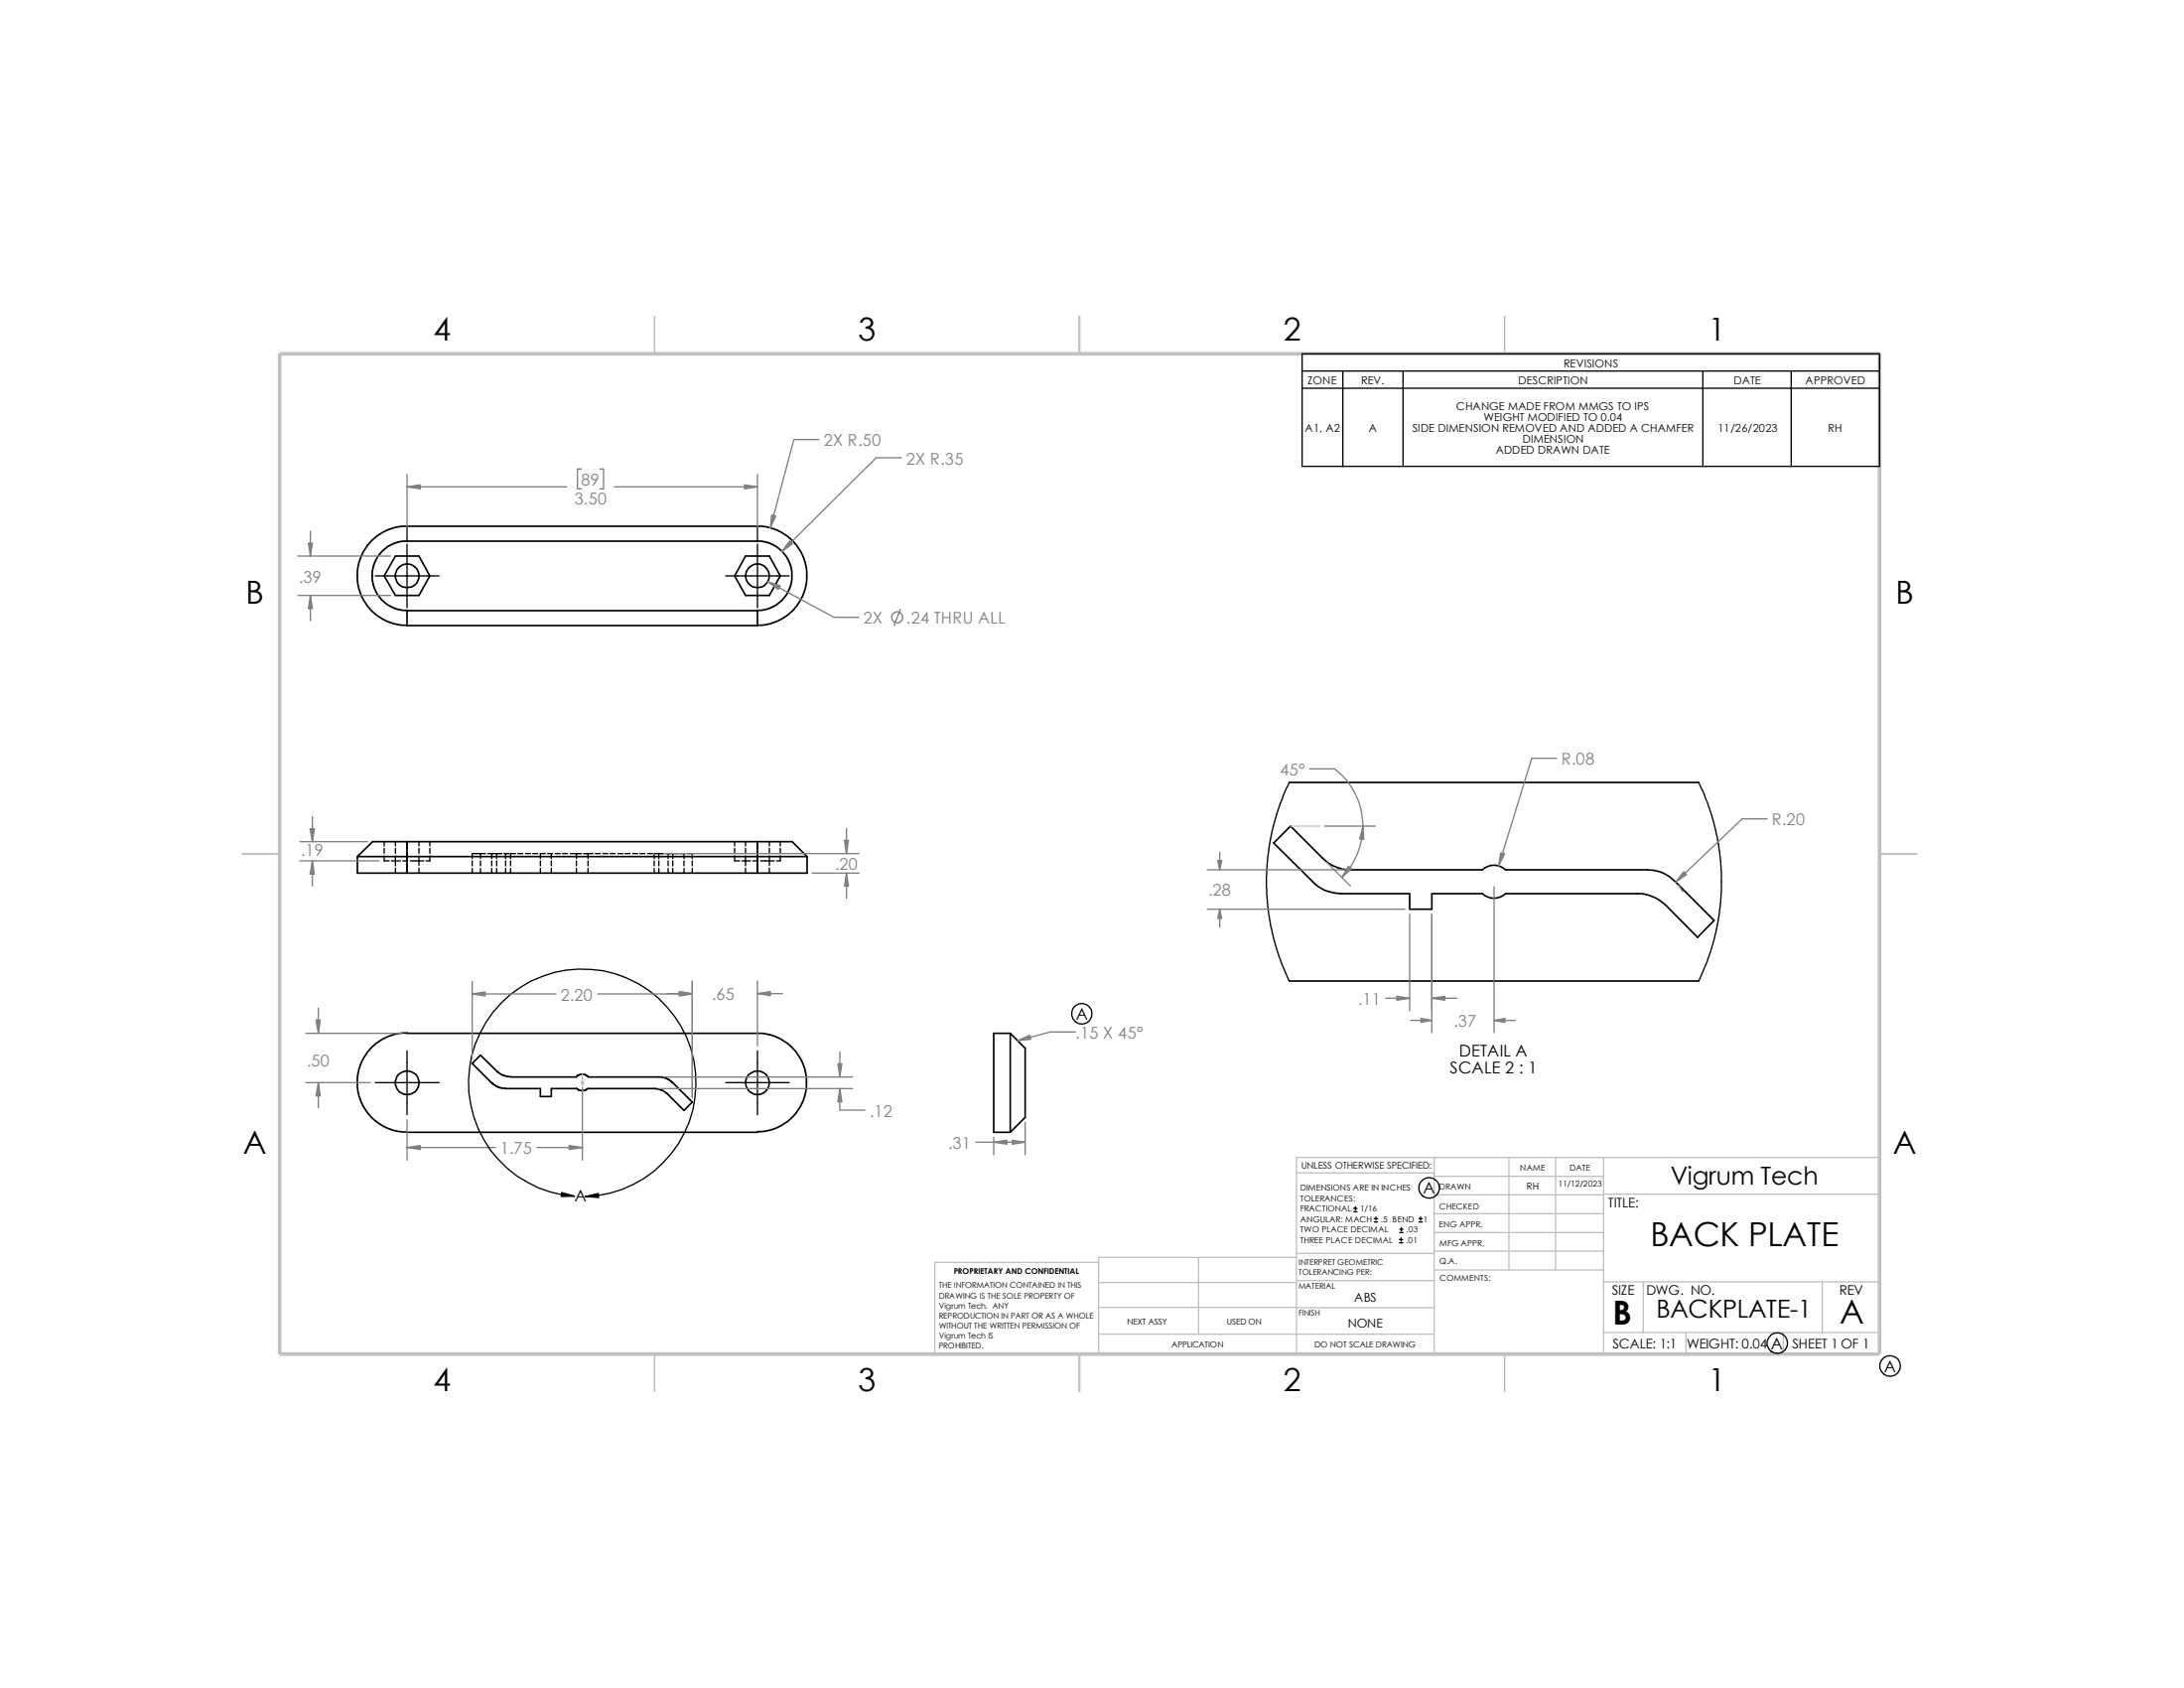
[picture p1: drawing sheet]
<svg xmlns="http://www.w3.org/2000/svg" width="279mm" height="216mm" viewBox="0 0 279 216" stroke-linecap="round" stroke-linejoin="round" font-family="sans-serif">
<g fill="none" stroke="#c0c0c0" stroke-width=".17">
<path d="M165.1 105.7h3.7M74.4 138.5h.3M74.4 138.3l.3 .3M74.5 137.4v2.1M74.6 138.3l-.3 .3M165.9 150h17.6M183.5 150.5h21.6M183.5 152.8h21.6M183.5 155.2h21.6M183.5 148v25.2M183.5 157.6h21.6M193 148v14.4"/>
<path d="M199 148v14.4M205.1 152.7h35.4M205.1 148v25.2M240.5 148h-74.6v25.2M140.5 164h25.4M140.5 170.6h43M140.5 161.5h-20.9v11.7M140.5 167.2h25.4M153.3 160.8v9.8M165.9 160.8h-25.4v12.4M165.9 160.3h17.6M165.9 163.8h17.6"/>
<path d="M165.9 167.3h17.6M183.5 160h21.6M183.5 162.4h21.6M205.1 164h35.4M205.1 170.4h35.4M210.2 164v6.4M215.7 170.4v2.8M228.1 170.4v2.8M233.1 164v6.4"/>
</g>
<path d="M83.7 40.5v4.8M138.1 40.5v4.8M192.5 40.5v4.8M31 109.2h4.8M240.5 109.2h4.7M83.7 173.2v4.8M138.1 173.2v4.8M192.5 173.2v4.8" fill="none" stroke="#c0c0c0" stroke-width=".21"/>
<path d="M35.8 45.3h204.7v127.9h-204.7z" fill="none" stroke="#c0c0c0" stroke-width=".47"/>
<g fill="none" stroke="#000" stroke-width=".21">
<path d="M50.6 71.1h3l1.4 2.6-1.4 2.5h-3l-1.5-2.5zM52.1 69.2h-.7l-1.1 .3-.7 .4-.6 .5-.7 .8-.4 .7-.3 1.1v.7v.6l.3 1.1 .4 .7 .7 .8 .6 .5 .7 .4 1.1 .3h.7M52.1 67.3l-1.3 .1-1.3 .4-1.4 .8-.6 .5-.5 .6-.8 1.4-.4 1.3-.1 1.2 .1 1.3 .4 1.3 .8 1.4 .5 .5 .6 .6 1.4 .8 1.3 .4 1.3 .1M52.1 78.1v1.9M52.1 78.1h44.8M95.4 71.1h3l1.4 2.6-1.4 2.5h-3l-1.4-2.5zM96.9 69.2h.6l1.1 .3 .7 .4 .6 .5 .7 .8 .4 .7 .3 1.1v.6v.7l-.3 1.1-.4 .7-.5 .6-.8 .7-.7 .4-1.1 .3h-.6M96.9 67.3l1.2 .1 1.3 .4 1.4 .8 .6 .5 .5 .6 .8 1.4 .4 1.3 .2 1.3-.2 1.2-.4 1.3-.8 1.4-.5 .5-.6 .6-1.4 .8-1.3 .4-1.2 .1M96.9 67.3v1.9h-44.8M96.9 78.1v1.9M96.9 67.3h-44.8v1.9M52.1 80h44.8"/>
<path d="M45.7 109.6v2.1h6.4M45.7 109.6h57.6M52.1 107.7h-4.4l-2 1.9M52.1 107.7h44.8M52.1 107.7v4M52.1 111.7h44.8M96.9 107.7h4.4l2 1.9M96.9 107.7v4M103.3 109.6v2.1h-6.4M164.9 100.1h52.4M165.1 105.7l4.1 4.1a5.1 5.1 0 0 0 3.6 1.5h16.9a2.15 2.15 0 0 1 2.9 0h18.1a4.9 4.9 0 0 1 3.6 1.4l5 5-2.1 2.2-4.1-4.2a5.3 5.3 0 0 0-3.6-1.4h-16.9a2.15 2.15 0 0 1-2.9 0h-6.5v2h-2.9v-2h-8.8a4.9 4.9 0 0 1-3.5-1.5l-5.1-5zM52.1 132.1l-1.3 .1-1.3 .4-1.4 .8-.6 .5-1.1 1.6-.5 1.3-.2 1v1.3l.2 1 .5 1.3 .6 1 .5 .6 1.3 .9 1.6 .7 1.7 .2h44.8"/>
<path d="M52.1 132.2h45.5l1 .2 .8 .3 .9 .5 .8 .6 .7 .7 .6 1 .6 1.2 .2 1.1v1.3l-.2 1.1-.6 1.2-.6 1-.7 .7-1 .8-1 .5-1 .3-1.2 .1M62.9 138.5l.5 .4 .8 .3h4.9v1.1h1.4v-1.1h3.2M65.3 137.7l-1-.2-.6-.3-2.2-2.2-1.1 1 2.5 2.5M75.2 137.8h9.5l.8 .2 .5 .5M75.2 137.7l-.3-.2-.6-.1-.4 .1-.2 .3h-8.4M86.1 138.5l2.5 2.5-1.1 1-2.2-2.2-.7-.4-.4-.1-9-.1-.3 .2-.6 .1-.6-.3M129.2 132.2l1.9 1.9v8.8l-1.9 1.9M129.2 132.2h-2.1v12.6h2.1M129.2 132.2v12.6M164.9 125.5h52.4"/>
<circle cx="52.1" cy="73.7" r="1.51"/>
<circle cx="96.9" cy="73.7" r="1.52"/>
<circle cx="52.1" cy="138.5" r="1.5"/>
<circle cx="96.9" cy="138.5" r="1.51"/>
</g>
<g fill="none" stroke="#000" stroke-width=".17">
<path d="M166.6 45.3h73.9v14.3h-73.9zM166.6 47.5h73.9M166.6 49.7h73.9M171.8 47.5v12.1M179.5 47.5v12.1M217.8 47.5v12.1M229.2 47.5v12.1M48 73.7h8.2M52.1 69.6v8.1M92.8 73.7h8.2M96.9 69.6v8.1M49.1 109.5v.6h.7"/>
<path d="M49.1 107.7v.5M49.1 108.5v.6M50.1 110.1h1.1M50.6 107.7v.5M50.6 108.5v.6M50.6 109.5v1.2M50.6 111v.7M51.5 110.1h.7M52.1 107.7v.9M52.1 108.9v1.3M52.1 110.5v1.2M52.5 110.1h1.7"/>
<path d="M53.6 107.7v.5M53.6 108.5v.6M53.6 109.5v1.2M53.6 111v.7M55 109.5v.6h-.5M55 107.7v.5M55 108.5v.6M60.4 110.1v.6M60.4 111.1v.6M61.5 109.2v.6M61.5 110.1v.6M61.5 111.1v.6"/>
<path d="M62.1 109.2h-1.7v.6M62.4 109.2h1.8M62.9 109.2v.6M62.9 110.1v.6M62.9 111.1v.6M63.5 109.2v.6M63.5 110.1v.6M63.5 111.1v.6M64.5 109.2h.6M64.7 109.2v.6M64.7 110.1v.6M64.7 111.1v.6"/>
<path d="M65.3 110.1v.6M65.3 111.1v.6M66 109.2h-.7v.6M66.3 109.2h.6M67.2 109.2h.7M68.2 109.2h.6M69.1 110.1v.6M69.1 111.1v.6M69.8 109.2h-.7v.6M70.1 109.2h.6M70.5 109.2v.6M70.5 110.1v.6"/>
<path d="M70.5 111.1v.6M71 109.2h.7M72 109.2h.6M72.9 109.2h1.5M73.7 109.2v.6M73.7 110.1v.6M73.7 111.1v.6M74.7 109.2h1.2M75.2 109.2v.6M75.2 110.1v.6M75.2 111.1v.6M76.2 109.2h.6"/>
<path d="M77.1 109.2h.7M78.1 109.2h.6M79 109.2h.7M80 109.2h.6M80.9 109.2h.7M81.9 109.2h.6M82.8 109.2h.7M83.7 109.2v.6M83.7 110.1v.6M83.7 111.1v.6M83.8 109.2h1.1M84.3 109.2v.6"/>
<path d="M84.3 110.1v.6M84.3 111.1v.6M85.2 109.2h.7M85.5 109.2v.6M85.5 110.1v.6M85.5 111.1v.6M86.1 110.1v.6M86.1 111.1v.6M86.7 109.2h-.6v.6M87 109.2h.6M87.5 109.2v.6M87.5 110.1v.6"/>
<path d="M87.5 111.1v.6M88 109.2h.6v.6M88.6 110.1v.6M88.6 111.1v.6M94 109.5v.6h.6M94 107.7v.5M94 108.5v.6M94.9 110.1h1.1M95.4 107.7v.5M95.4 108.5v.6M95.4 109.5v1.2M95.4 111v.7"/>
<path d="M96.3 110.1h.6M96.9 107.7v.9M96.9 108.9v1.3M96.9 110.5v1.2M97.3 110.1h1.8M98.4 107.7v.5M98.4 108.5v.6M98.4 109.5v1.2M98.4 111v.7M99.8 109.5v.6h-.4M99.8 107.7v.5M99.8 108.5v.6"/>
<path d="M164.9 100.1l-1.2 2.9-1 3.3-.5 3.3-.2 2.5 .1 3.5 .5 3.1 1 3.5 1.3 3.3M217.3 100.1l1.2 2.7 1 3.2 .6 3.7 .1 3.1-.1 3-.6 3.5-.8 2.9-1.4 3.3M48 138.5h8.2M52.1 134.4v8.2M92.8 138.5h8.2M96.9 134.4v8.2M73.5 153a14.6 14.6 0 0 1-12.3-20.4 14.6 14.6 0 0 1 23.4-4.6 14.6 14.6 0 0 1-3.6 23.5 14.3 14.3 0 0 1-6.1 1.5M173.2 155h.4M173.2 154.6h.4M173.4 154.3v.5M175.8 156.3h.4M175.8 155.9h.4"/>
<path d="M176 155.7v.4M179 159h.5M179 158.5h.5M179.1 157.6h.4M179.1 157.2h.4M179.2 158.3v.4M179.3 157v.4M181.5 156.3h.4M181.5 155.9h.4M181.7 155.7v.4"/>
<circle cx="138.4" cy="129.7" r="1.31"/>
<circle cx="182.8" cy="151.9" r="1.32"/>
<circle cx="227.4" cy="171.8" r="1.32"/>
<circle cx="241.8" cy="174.7" r="1.32"/>
</g>
<g fill="none" stroke="#808080" stroke-width=".17">
<path d="M74.4 60h-.5v2.5h.5M76.8 60h.4v2.5h-.4M104.8 56.2h-3.2l-3 11.3M115.3 58.5h-3.2l-12.1 12M38.1 76.2h11.9M38.1 71.1h11.9M39.7 67.9v3.2M39.7 76.2v3.2M52.1 60.7v8.3M52.1 62.3h20.4M78.6 62.3h18.3M96.9 60.7v8.3"/>
<path d="M98.2 74.4l8.5 4.6h3.2M115.2 77.9l-.8 2.1M167.6 98.3h3.1a9.2 9.2 0 0 1 1 13.9M199.1 97h-3.1l-4.3 13.7M38.4 110.1h10.1M38.4 107.7h8.6M40 104.4v3.3M40 110.1v3.2M84.9 109.2h25M103.9 111.7h6M108.3 106v3.2M108.3 111.7v3.2"/>
<path d="M154.4 111.3h17.7M154.4 116.3h25.3M156 109v2.3M156 116.3v2.3M169.5 105.7h6.4M169.7 110.2l3.1 3.1M180.3 116.9v12.4M183.2 116.9v15.2M191.1 113.4v18.7M214.7 113.2l.6 .9M226.1 104.7h-3.2l-8.5 8.1M39.1 132.2h12.3"/>
<path d="M39.1 138.5h8.3M40.7 128.9v3.3M40.7 138.5v3.2M60.4 127.1h10.7M60.4 125.5v9.9M74.5 139.1v9.3M76.5 127.1h12.1M84.3 139.2h24.8M84.9 137.8h24.2M85.4 127.1h3.2M88.6 125.5v14.8M96.9 127.1h3.2"/>
<path d="M96.9 125.5v8.3M107.4 139.2v2.8h3.3M107.4 134.5v3.3M137.6 132h-3.2l-4.2 1.1M177.2 127.7h3.1M180.5 130.5h2.7M183.2 127.7h3.2M191.1 130.5h2.7M52.1 143.2v5.2M52.1 146.8h11.3M68.7 146.8h5.8M124.8 146.1h6.3"/>
<path d="M127.1 145.5v2.2M131.1 143.6v4.1"/>
<circle cx="114.8" cy="79" r=".7"/>
</g>
<g fill="#808080" stroke="#808080" stroke-width=".17">
<path d="M72.8 146.5l1.7 .3-1.7 .2z"/>
<path d="M52.1 146.8l1.7-.3v.5z"/>
<path d="M172.5 110.8l.4 .3-1.2 1.1z"/>
<path d="M174.4 105.7l.1 1.7-.6-.1z"/>
<path d="M107.4 139.2l.3 1.7h-.5z"/>
<path d="M107.2 136.1h.5l-.3 1.7z"/>
<path d="M86.9 126.9l1.7 .2-1.7 .3z"/>
<path d="M60.4 127.1l1.7-.2v.5z"/>
<path d="M96.9 127.1l1.7-.3v.5z"/>
<path d="M86.9 126.8l1.7 .3-1.7 .2z"/>
<path d="M40.4 130.5h.6l-.3 1.7z"/>
<path d="M40.7 138.5l.3 1.7h-.6z"/>
<path d="M108.3 111.7l.2 1.6h-.5z"/>
<path d="M108 107.5h.5l-.2 1.7z"/>
<path d="M40 110.1l.2 1.7h-.5z"/>
<path d="M39.7 106h.5l-.2 1.7z"/>
<path d="M52.1 62.3l1.7-.3v.5z"/>
<path d="M98.2 74.4l1.6 .5-.2 .5z"/>
<path d="M95.2 62l1.7 .3-1.7 .2z"/>
<path d="M98.7 65.9l.5 .1-.6 1.5z"/>
<path d="M101 69.2l.4 .4-1.4 .9z"/>
<path d="M39.7 76.2l.3 1.7h-.5z"/>
<path d="M39.5 69.5h.5l-.3 1.6z"/>
<path d="M129.5 145.8l1.6 .3-1.6 .2z"/>
<path d="M127.1 146.1l1.7-.3v.5z"/>
<path d="M130.2 133.1l1.5-.7 .2 .5z"/>
<path d="M155.8 110.1h.5l-.3 1.2z"/>
<path d="M181.8 130.3l1.4 .2-1.4 .3z"/>
<path d="M183.2 127.7l1.6-.3v.5z"/>
<path d="M192 109.1l.5 .1-.8 1.5z"/>
<path d="M178.7 127.4l1.6 .3-1.6 .2z"/>
<path d="M191.1 130.5l1.4-.2v.5z"/>
<path d="M156 116.3l.3 1.2h-.5z"/>
<path d="M215.4 111.5l.4 .3-1.4 1z"/>
</g>
<path d="M71.8 152.5l1.7 .5h-1.7zM74.9 153l1.6-.3 .1 .5z" fill="#000" stroke="#000" stroke-width=".17"/>
<g font-size="4.2">
<text x="211.1" y="159.3">BACK PLATE</text>
<text x="206.3" y="169.4">B</text>
<text x="235.4" y="169.3">A</text>
</g>
<g font-size="4.1">
<text x="55.4" y="43.6">4</text>
<text x="109.8" y="43.6">3</text>
<text x="164.2" y="43.6">2</text>
<text x="218.5" y="43.6">1</text>
<text x="31.4" y="77.2">B</text>
<text x="242.5" y="77.2">B</text>
<text x="31.1" y="147.5">A</text>
<text x="242.1" y="147.5">A</text>
<text x="55.4" y="177.9">4</text>
<text x="109.8" y="177.9">3</text>
<text x="164.2" y="177.9">2</text>
<text x="218.5" y="177.9">1</text>
</g>
<g font-size="3.2">
<text x="213.7" y="151.6">Vigrum Tech</text>
<text x="211.9" y="168.6">BACKPLATE-1</text>
</g>
<g font-size="2.1" fill="#808080">
<text x="105.4" y="57.1">2X R.50</text>
<text x="115.9" y="59.4">2X R.35</text>
<text x="73.5" y="64.5">3.50</text>
<text x="74.4" y="62.1">89</text>
<text x="38.2" y="74.5">.39</text>
<text x="110.5" y="79.8">2X</text>
<text x="116" y="79.8">.24 THRU ALL</text>
<text x="163.8" y="99.2">45°</text>
<text x="199.7" y="97.8">R.08</text>
<text x="226.7" y="105.6">R.20</text>
<text x="38.5" y="109.5">.19</text>
<text x="106.8" y="111.3">.20</text>
<text x="154.6" y="114.6">.28</text>
<text x="71.7" y="128">2.20</text>
<text x="91.1" y="127.9">.65</text>
<text x="173.7" y="128.5">.11</text>
<text x="186" y="131.4">.37</text>
<text x="39.3" y="136.4">.50</text>
<text x="137.6" y="132.8">.15 X 45°</text>
<text x="111.3" y="142.8">.12</text>
<text x="64" y="147.6">1.75</text>
<text x="121.3" y="146.9">.31</text>
</g>
<g font-size="2.1">
<text x="137.6" y="130.4">A</text>
<text x="185.5" y="137.2">SCALE 2 : 1</text>
<text x="186.7" y="135.1">DETAIL A</text>
<text x="73.5" y="153.7">A</text>
<text x="182" y="152.7">A</text>
<text x="226.6" y="172.6">A</text>
<text x="241" y="175.5">A</text>
</g>
<g font-size="1.7">
<text x="205.7" y="154.5">TITLE:</text>
<text x="206.2" y="165.6">SIZE</text>
<text x="210.6" y="165.6">DWG. NO.</text>
<text x="235.3" y="165.7">REV</text>
<text x="206.3" y="172.4">SCALE: 1:1</text>
<text x="215.8" y="172.5">WEIGHT: 0.04</text>
<text x="229.3" y="172.4">SHEET 1 OF 1</text>
</g>
<g font-size="1.6">
<text x="173.3" y="166.5">ABS</text>
<text x="172.4" y="169.8">NONE</text>
</g>
<g font-size="1.4">
<text x="200" y="46.9">REVISIONS</text>
<text x="167.3" y="49.1">ZONE</text>
<text x="174.1" y="49.1">REV.</text>
<text x="186.3" y="52.4">CHANGE MADE FROM MMGS TO IPS</text>
<text x="189.8" y="53.8">WEIGHT MODIFIED TO 0.04</text>
<text x="194.2" y="49.1">DESCRIPTION</text>
<text x="221.8" y="49.1">DATE</text>
<text x="231" y="49.1">APPROVED</text>
<text x="167" y="55.2">A1, A2</text>
<text x="175.1" y="55.2">A</text>
<text x="180.7" y="55.2">SIDE DIMENSION REMOVED AND ADDED A CHAMFER</text>
<text x="191.3" y="58.1">ADDED DRAWN DATE</text>
<text x="194.8" y="56.6">DIMENSION</text>
<text x="219.8" y="55.2">11/26/2023</text>
<text x="233.9" y="55.2">RH</text>
</g>
<g font-size="1.2">
<text x="166.5" y="149.5">UNLESS OTHERWISE SPECIFIED:</text>
<text x="195.3" y="152.1">RH</text>
</g>
<g font-size="1.1">
<text x="194.5" y="149.7">NAME</text>
<text x="200.8" y="149.8">DATE</text>
<text x="166.3" y="152.3">DIMENSIONS ARE IN INCHES</text>
<text x="166.3" y="153.7">TOLERANCES:</text>
<text x="166.3" y="155">FRACTIONAL</text>
<text x="174" y="155">1/16</text>
<text x="184.1" y="154.6">CHECKED</text>
<text x="184.1" y="152.1">DRAWN</text>
<text x="199.4" y="151.8">11/12/2023</text>
<text x="166.3" y="157.6">TWO PLACE DECIMAL</text>
<text x="166.3" y="159">THREE PLACE DECIMAL</text>
<text x="166.3" y="156.3">ANGULAR: MACH</text>
<text x="176.7" y="156.3">.5 BEND</text>
<text x="179.9" y="159">.01</text>
<text x="179.9" y="157.6">.03</text>
<text x="182.1" y="156.3">1</text>
<text x="184.1" y="157">ENG APPR.</text>
<text x="184.1" y="161.7">Q.A.</text>
<text x="184.1" y="159.3">MFG APPR.</text>
<text x="184.1" y="163.9">COMMENTS:</text>
<text x="144.2" y="169.4">NEXT ASSY</text>
<text x="149.9" y="172.3">APPLICATION</text>
<text x="156.9" y="169.4">USED ON</text>
<text x="168.1" y="172.4">DO NOT SCALE DRAWING</text>
</g>
<g font-size="1">
<text x="166.2" y="161.8">INTERPRET GEOMETRIC</text>
<text x="120.1" y="164.8">THE INFORMATION CONTAINED IN THIS</text>
<text x="120.1" y="166.1">DRAWING IS THE SOLE PROPERTY OF</text>
<text x="120.1" y="167.3">Vigrum Tech. ANY</text>
<text x="122" y="163">PROPRIETARY AND CONFIDENTIAL</text>
<text x="166.1" y="164.8">MATERIAL</text>
<text x="166.2" y="163.1">TOLERANCING PER:</text>
<text x="120.1" y="168.6">REPRODUCTION IN PART OR AS A WHOLE</text>
<text x="120.1" y="169.9">WITHOUT THE WRITTEN PERMISSION OF</text>
<text x="120.1" y="171.2">Vigrum Tech IS</text>
<text x="120.1" y="172.4">PROHIBITED.</text>
<text x="166.1" y="168.3">FINISH</text>
</g>
</svg>
